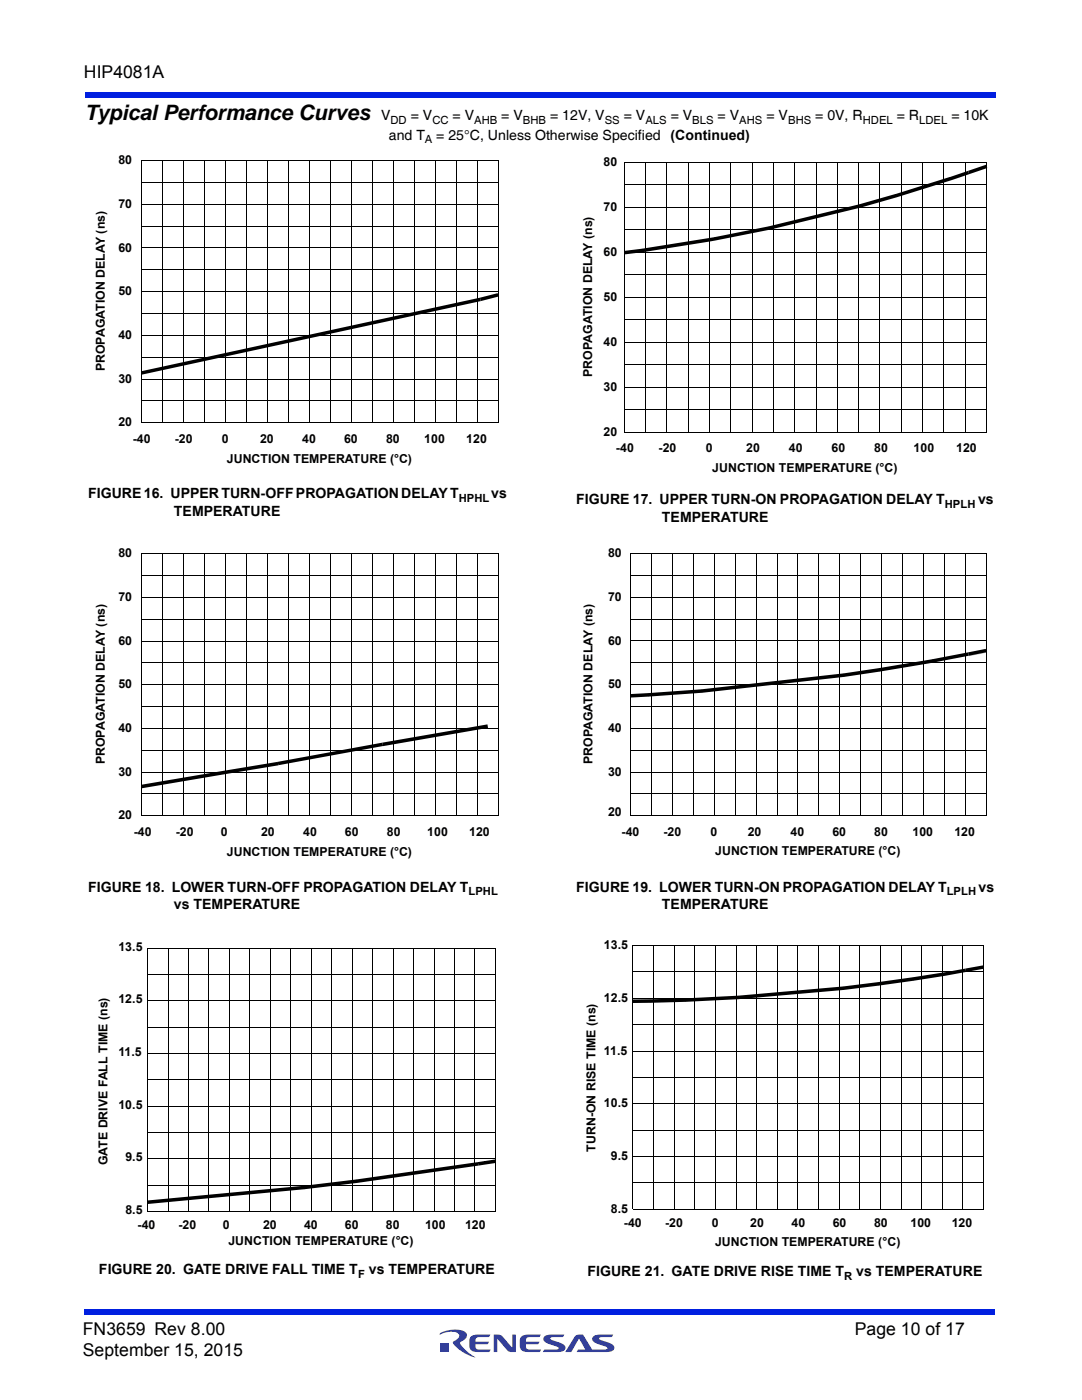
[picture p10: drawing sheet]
<svg xmlns="http://www.w3.org/2000/svg" width="216mm" height="279mm" viewBox="0 0 216 279" stroke-linecap="round" stroke-linejoin="round" font-family="sans-serif">
<g fill="#333f99">
<path d="M98.5 266.3h.7a1.2 1.2 0 0 1 1.1 .5l1.9 2.2v-2.7h.7v3.5h-.7a1.04 1.04 0 0 1-1-.4l-2-2.2v2.6h-.7z"/>
<path d="M93.9 266.8l.8-.4 3.2-.1-.3 .5-2.3 .1a.7 .7 0 0 0-.4 .9h2.7l-.4 .5h-2.3v.4l.2 .5 .2 .1h2.6l-.3 .5h-2.3a1.36 1.36 0 0 1-1.7-1.2l.1-1.5z"/>
<path d="M104 266.8l.8-.4 3.1-.1-.3 .5-2.3 .1a.7 .7 0 0 0-.3 .9h2.7l-.4 .5h-2.3v.4l.1 .5 .3 .1h2.6l-.3 .5h-2.3a1.36 1.36 0 0 1-1.7-1.2l.1-1.5z"/>
<path d="M108.6 266.7l.8-.3 3.2-.1-.3 .5-2.5 .2v.3l.6 .2a3.4 3.4 0 0 1 2.4 1.3 .85 .85 0 0 1-1 1h-3.5l.4-.5h2.1l.6-.1v-.3l-.6-.2a3.4 3.4 0 0 1-2.4-1.3l.1-.5z"/>
<path d="M114.8 266.6a1.8 1.8 0 0 1 1.5-.3l1.9 3h2.3l.7-.1v-.3l-.6-.2a3.4 3.4 0 0 1-2.4-1.3 .85 .85 0 0 1 1-1l3.2-.1-.3 .5-2.5 .2v.3l.6 .2a3.4 3.4 0 0 1 2.4 1.3 .85 .85 0 0 1-1 1h-6.5l.3-.4 1.4-.1-1.2-2.1-1.6 2.6h-1.2z"/>
<path d="M88 268h1.6v1.7h-1.6z"/>
<path d="M87.8 266.1a5.6 5.6 0 0 1 5.1-.2 1.19 1.19 0 0 1-.8 1.8l-.3 .3a6.8 6.8 0 0 0 3 2.9 7.1 7.1 0 0 1-4.4-3l.5-.4a.81 .81 0 0 0 .7-.8 .81 .81 0 0 0-.6-.8 5.3 5.3 0 0 0-3.3 .4z"/>
</g>
<g fill="#001fe0">
<path d="M16.9 261.3h181.7v1h-181.7z"/>
<path d="M16.9 18.4h181.7v1h-181.7z"/>
</g>
<g fill="none" stroke="#000" stroke-width=".2">
<path d="M28.3 32.1h71.1v52.3h-71.1zM28.3 36.4h71.1M32.4 32.1v52.3M36.7 32.1v52.3M40.8 32.1v52.3M45 32.1v52.3M49.2 32.1v52.3M53.4 32.1v52.3M57.6 32.1v52.3M61.7 32.1v52.3M66 32.1v52.3M70.1 32.1v52.3"/>
<path d="M74.3 32.1v52.3M78.5 32.1v52.3M82.7 32.1v52.3M86.8 32.1v52.3M91 32.1v52.3M95.2 32.1v52.3M124.5 32.4h72.4v53.9h-72.4zM124.5 36.9h72.4M128.8 32.4v53.9M133.1 32.4v53.9M137.3 32.4v53.9M141.5 32.4v53.9"/>
<path d="M145.8 32.4v53.9M150.1 32.4v53.9M154.3 32.4v53.9M158.6 32.4v53.9M162.8 32.4v53.9M167.1 32.4v53.9M171.3 32.4v53.9M175.6 32.4v53.9M179.9 32.4v53.9M184.1 32.4v53.9M188.4 32.4v53.9M192.6 32.4v53.9"/>
<path d="M28.3 58.2h71.1M28.3 53.9h71.1M28.3 49.5h71.1M28.3 45.1h71.1M28.3 40.8h71.1M124.5 59.3h72.4M124.5 54.8h72.4M124.5 50.3h72.4M124.5 45.9h72.4M124.5 41.4h72.4M28.3 75.7h71.1M28.3 71.3h71.1"/>
<path d="M28.3 67h71.1M28.3 62.6h71.1M124.5 77.3h72.4M124.5 72.8h72.4M124.5 68.3h72.4M124.5 63.8h72.4M28.3 80h71.1M124.5 81.8h72.4M28.3 110.5h71.1v52.3h-71.1zM28.3 119.2h71.1M28.3 114.9h71.1M32.4 110.5v52.3"/>
<path d="M36.7 110.5v52.3M40.8 110.5v52.3M45 110.5v52.3M49.2 110.5v52.3M53.4 110.5v52.3M57.6 110.5v52.3M61.7 110.5v52.3M66 110.5v52.3M70.1 110.5v52.3M74.3 110.5v52.3M78.5 110.5v52.3M82.7 110.5v52.3"/>
<path d="M86.8 110.5v52.3M91 110.5v52.3M95.2 110.5v52.3M125.8 110.5h71v52.3h-71zM125.8 119.2h71M125.8 114.9h71M130 110.5v52.3M134.2 110.5v52.3M138.3 110.5v52.3M142.5 110.5v52.3M146.7 110.5v52.3M150.9 110.5v52.3"/>
<path d="M155 110.5v52.3M159.2 110.5v52.3M163.4 110.5v52.3M167.6 110.5v52.3M171.7 110.5v52.3M175.9 110.5v52.3M180.1 110.5v52.3M184.3 110.5v52.3M188.4 110.5v52.3M192.6 110.5v52.3M28.3 136.7h71.1M28.3 132.3h71.1"/>
<path d="M28.3 127.9h71.1M28.3 123.6h71.1M125.8 136.6h71M125.8 132.3h71M125.8 127.9h71M125.8 123.6h71M28.3 158.5h71.1M28.3 154.1h71.1M28.3 149.7h71.1M28.3 145.4h71.1M28.3 141h71.1M125.8 158.4h71"/>
<path d="M125.8 154.1h71M125.8 149.7h71M125.8 145.4h71M125.8 141h71M29.4 189.3h69.5v52.4h-69.5zM29.4 199.7h69.5M29.4 194.5h69.5M33.5 189.3v52.4M37.6 189.3v52.4M41.7 189.3v52.4M45.8 189.3v52.4M49.9 189.3v52.4"/>
<path d="M53.9 189.3v52.4M58 189.3v52.4M62.1 189.3v52.4M66.2 189.3v52.4M70.3 189.3v52.4M74.4 189.3v52.4M78.4 189.3v52.4M82.5 189.3v52.4M86.6 189.3v52.4M90.7 189.3v52.4M94.8 189.3v52.4M126.3 188.7h69.9v52.7h-69.9z"/>
<path d="M126.3 199.2h69.9M126.3 194h69.9M130.4 188.7v52.7M134.5 188.7v52.7M138.6 188.7v52.7M142.7 188.7v52.7M146.9 188.7v52.7M151 188.7v52.7M155.1 188.7v52.7M159.2 188.7v52.7M163.3 188.7v52.7M167.4 188.7v52.7"/>
<path d="M171.6 188.7v52.7M175.7 188.7v52.7M179.8 188.7v52.7M183.9 188.7v52.7M188 188.7v52.7M192.1 188.7v52.7M29.4 215.5h69.5M29.4 210.2h69.5M29.4 205h69.5M126.3 215h69.9M126.3 209.8h69.9M126.3 204.5h69.9"/>
<path d="M29.4 236.5h69.5M29.4 231.2h69.5M29.4 226h69.5M29.4 220.7h69.5M126.3 236.1h69.9M126.3 230.8h69.9M126.3 225.6h69.9M126.3 220.3h69.9"/>
</g>
<g fill="#000">
<path d="M193.2 34.1l3.6-1.2 .2 .6-3.6 1.3zM95.8 59.4l3.5-.9 .2 .7-3.6 .9zM124.5 50.3h.1v.2h-.1zM124.5 50.1h.1v.3h-.1zM124.5 50.3h.1v.1h-.1zM124.5 50.2h.2v.3h-.2zM124.5 50.1l3.6-.5 .1 .7-.1-.7 14.5-2.3 .1 .7-.1-.7 10.8-2.1 .2 .6-.2-.6 18.1-4.4 .2 .6-.2-.6 7.2-2.1 .2 .7-.2-.7 10.8-3.4 .2 .7-.2-.7 3.7-1.2 .2 .7-3.7 1.2 .3-.1a348.6 348.6 0 0 1-48.4 12.3l1.1-.2-14.5 2.3h.2l-3.8 .5zM124.5 50.2l.1 .2zM124.5 50.1h.2v.2h-.2zM28.2 74.1l67.6-14.7 .1 .7-67.6 14.7zM125.8 138.9h.1v.1h-.1zM125.8 138.7h.1v.3h-.1z"/>
<path d="M125.8 138.8h.1v.2h-.1zM125.8 138.7h.2v.3h-.2zM125.8 138.5l3.5-.2 .1 .7-.1-.7 10.7-.7 .1 .7-.1-.7 28.4-3.2 .1 .7-.1-.7 7.1-1.1 .1 .7-.1-.7 10.6-1.7 .1 .6-.1-.6 7.1-1.4 .1 .7 3.4-.7-11.5 2.2 1-.2-17.7 2.9-28.4 3.2-14.2 .9zM125.8 138.7l.1 .3zM125.8 138.7h.2v.1h-.2zM193.2 130.2l3.5-.7 .1 .7-3.5 .7zM28.2 157h.1v.2h-.1zM28.2 156.8h.2v.3h-.2zM28.2 157h.2v.1h-.2zM28.2 156.6l16.7-2.8 .2 .7-16.8 2.8zM28.2 156.9h.2v.3h-.2zM28.3 156.9v.2z"/>
<path d="M28.3 156.8h.1v.2h-.1zM45 153.8l10.4-1.8 .1 .7-10.4 1.8zM55.4 152l20.9-3.8 .1 .7-20.9 3.8zM76.3 148.2l21-3.6 .1 .7-21 3.6zM126.3 199.5l3.5-.1v.7v-.7l7-.2v.7v-.7l10.5-.5v.7v-.7l20.9-1.8 .1 .7-.1-.7 7-.9 .1 .7-.1-.7 7-1 .1 .7-.1-.7 7-1.1 .1 .7-.1-.7 3.5-.6 .1 .7-10.5 1.7-7 1h.2a400.4 400.4 0 0 1-45.7 3.4l-3.5 .1zM192.7 193.3l3.5-.6 .1 .6-3.5 .7zM29.4 239.6l31.2-3 .1 .7-.1-.7 10.5-1.2 .1 .7-.1-.7 24.3-3.5 .1 .7-24.3 3.5h.1l-10.6 1.2-31.2 3zM95.4 231.9l3.4-.5 .1 .7-3.4 .5zM96.6 232h.3v.2h-.3zM96.6 231.8h.2v.3h-.2zM96.7 231.9h.2v.2h-.2zM96.7 231.8h.3v.2h-.3z"/>
<path d="M96.8 231.9h.2v.3h-.2zM29.3 240.1h.2v.1h-.2zM29.3 239.9h.2v.3h-.2zM29.3 240h.2v.2h-.2zM29.4 240h.1v.2h-.1zM29.4 240l.1 .2zM29.4 239.9h.1v.2h-.1z"/>
</g>
<text font-size="4.2" x="16.9" y="24">Typical Performance Curves</text>
<g font-size="3.5">
<text x="16.7" y="15.6">HIP4081A</text>
<text x="16.5" y="266.5">FN3659 Rev 8.00</text>
<text x="170.6" y="266.5">Page 10 of 17</text>
<text x="16.5" y="270.7">September 15, 2015</text>
</g>
<g font-size="2.8">
<text x="76" y="24">V</text>
<text x="82" y="24">= V</text>
<text x="90.3" y="24">= V</text>
<text x="100" y="24">= V</text>
<text x="109.8" y="24">= 12V, V</text>
<text x="124.5" y="24">= V</text>
<text x="133.8" y="24">= V</text>
<text x="143.2" y="24">= V</text>
<text x="152.9" y="24">= V</text>
<text x="162.7" y="24">= 0V, R</text>
<text x="178.9" y="24">= R</text>
<text x="189.8" y="24">= 10K</text>
<text x="77.6" y="27.9">and T</text>
<text x="87.1" y="27.9">= 25°C, Unless Otherwise Specified</text>
<text x="133.8" y="27.9">(Continued)</text>
<text x="17.6" y="99.5">FIGURE 16. UPPER TURN-OFF PROPAGATION DELAY T</text>
<text x="98" y="99.5">vs</text>
<text x="115" y="100.6">FIGURE 17. UPPER TURN-ON PROPAGATION DELAY T</text>
<text x="195.2" y="100.6">vs</text>
<text x="34.7" y="103">TEMPERATURE</text>
<text x="132.1" y="104.1">TEMPERATURE</text>
<text x="17.6" y="178">FIGURE 18. LOWER TURN-OFF PROPAGATION DELAY T</text>
<text x="115" y="178">FIGURE 19. LOWER TURN-ON PROPAGATION DELAY T</text>
<text x="195.3" y="178">vs</text>
<text x="34.7" y="181.5">vs TEMPERATURE</text>
<text x="132.1" y="181.5">TEMPERATURE</text>
<text x="19.7" y="254.3">FIGURE 20. GATE DRIVE FALL TIME T</text>
<text x="73.6" y="254.3">vs TEMPERATURE</text>
<text x="117.2" y="254.7">FIGURE 21. GATE DRIVE RISE TIME T</text>
<text x="170.9" y="254.7">vs TEMPERATURE</text>
</g>
<g font-size="2.5">
<text x="23.6" y="32.8">80</text>
<text x="120.4" y="33.1">80</text>
<text x="23.6" y="41.5">70</text>
<text x="120.4" y="42.1">70</text>
<text x="23.6" y="50.2">60</text>
<text x="120.4" y="51.1">60</text>
<text x="23.6" y="58.9">50</text>
<text x="120.4" y="60">50</text>
<text x="23.6" y="67.6">40</text>
<text x="120.4" y="69">40</text>
<text x="20.9" y="74.1" transform="rotate(-90 20.9 74.1)">PROPAGATION DELAY (ns)</text>
<text x="23.6" y="76.4">30</text>
<text x="118.2" y="75.2" transform="rotate(-90 118.2 75.2)">PROPAGATION DELAY (ns)</text>
<text x="120.4" y="78">30</text>
<text x="23.6" y="85.1">20</text>
<text x="26.5" y="88.4">-40</text>
<text x="34.9" y="88.4">-20</text>
<text x="44.3" y="88.4">0</text>
<text x="51.9" y="88.4">20</text>
<text x="60.3" y="88.4">40</text>
<text x="68.6" y="88.4">60</text>
<text x="77" y="88.4">80</text>
<text x="84.7" y="88.4">100</text>
<text x="93" y="88.4">120</text>
<text x="120.4" y="87">20</text>
<text x="45.3" y="92.3">JUNCTION TEMPERATURE (°C)</text>
<text x="122.9" y="90.2">-40</text>
<text x="131.4" y="90.2">-20</text>
<text x="140.9" y="90.2">0</text>
<text x="142.1" y="94.2">JUNCTION TEMPERATURE (°C)</text>
<text x="148.9" y="90.2">20</text>
<text x="157.4" y="90.2">40</text>
<text x="165.9" y="90.2">60</text>
<text x="174.5" y="90.2">80</text>
<text x="182.3" y="90.2">100</text>
<text x="190.8" y="90.2">120</text>
<text x="23.6" y="111.2">80</text>
<text x="121.3" y="111.2">80</text>
<text x="23.6" y="120">70</text>
<text x="121.3" y="119.9">70</text>
<text x="23.6" y="128.7">60</text>
<text x="121.3" y="128.7">60</text>
<text x="23.6" y="137.4">50</text>
<text x="121.3" y="137.4">50</text>
<text x="23.6" y="146.1">40</text>
<text x="121.3" y="146.1">40</text>
<text x="20.9" y="152.5" transform="rotate(-90 20.9 152.5)">PROPAGATION DELAY (ns)</text>
<text x="23.6" y="154.8">30</text>
<text x="118.3" y="152.5" transform="rotate(-90 118.3 152.5)">PROPAGATION DELAY (ns)</text>
<text x="121.3" y="154.8">30</text>
<text x="23.6" y="163.5">20</text>
<text x="26.7" y="166.9">-40</text>
<text x="35.1" y="166.9">-20</text>
<text x="44.1" y="166.9">0</text>
<text x="52.1" y="166.9">20</text>
<text x="60.5" y="166.9">40</text>
<text x="68.8" y="166.9">60</text>
<text x="77.2" y="166.9">80</text>
<text x="85.3" y="166.9">100</text>
<text x="93.6" y="166.9">120</text>
<text x="121.3" y="162.8">20</text>
<text x="124" y="166.9">-40</text>
<text x="132.4" y="166.9">-20</text>
<text x="141.8" y="166.9">0</text>
<text x="149.2" y="166.9">20</text>
<text x="157.8" y="166.9">40</text>
<text x="166.1" y="166.9">60</text>
<text x="174.5" y="166.9">80</text>
<text x="182.1" y="166.9">100</text>
<text x="190.4" y="166.9">120</text>
<text x="45.3" y="170.8">JUNCTION TEMPERATURE (°C)</text>
<text x="142.7" y="170.7">JUNCTION TEMPERATURE (°C)</text>
<text x="23.6" y="189.7">13.5</text>
<text x="120.5" y="189.4">13.5</text>
<text x="23.6" y="200.2">12.5</text>
<text x="120.5" y="199.9">12.5</text>
<text x="23.6" y="210.7">11.5</text>
<text x="120.5" y="210.5">11.5</text>
<text x="23.6" y="221.2">10.5</text>
<text x="120.5" y="221">10.5</text>
<text x="21.4" y="232.6" transform="rotate(-90 21.4 232.6)">GATE DRIVE FALL TIME (ns)</text>
<text x="25" y="231.7">9.5</text>
<text x="118.8" y="229.8" transform="rotate(-90 118.8 229.8)">TURN-ON RISE TIME (ns)</text>
<text x="121.9" y="231.5">9.5</text>
<text x="25" y="242.2">8.5</text>
<text x="27.5" y="245.3">-40</text>
<text x="35.6" y="245.3">-20</text>
<text x="44.4" y="245.3">0</text>
<text x="52.5" y="245.3">20</text>
<text x="60.7" y="245.3">40</text>
<text x="68.8" y="245.3">60</text>
<text x="77" y="245.3">80</text>
<text x="84.8" y="245.3">100</text>
<text x="92.8" y="245.3">120</text>
<text x="121.9" y="242.1">8.5</text>
<text x="124.5" y="245">-40</text>
<text x="132.7" y="245">-20</text>
<text x="142" y="245">0</text>
<text x="149.7" y="245">20</text>
<text x="157.9" y="245">40</text>
<text x="166.2" y="245">60</text>
<text x="174.4" y="245">80</text>
<text x="181.7" y="245">100</text>
<text x="189.9" y="245">120</text>
<text x="45.6" y="248.4">JUNCTION TEMPERATURE (°C)</text>
<text x="142.7" y="248.7">JUNCTION TEMPERATURE (°C)</text>
</g>
<g font-size="2.2">
<text x="77.9" y="24.7">DD</text>
<text x="84.8" y="28.6">A</text>
<text x="86.3" y="24.7">CC</text>
<text x="94.6" y="24.7">AHB</text>
<text x="104.4" y="24.7">BHB</text>
<text x="120.7" y="24.7">SS</text>
<text x="128.8" y="24.7">ALS</text>
<text x="138.1" y="24.7">BLS</text>
<text x="147.5" y="24.7">AHS</text>
<text x="157.2" y="24.7">BHS</text>
<text x="172.1" y="24.7">HDEL</text>
<text x="183.4" y="24.7">LDEL</text>
<text x="91.5" y="100.2">HPHL</text>
<text x="188.5" y="101.3">HPLH</text>
<text x="93.5" y="178.7">LPHL</text>
<text x="188.9" y="178.7">LPLH</text>
<text x="71.4" y="255">F</text>
<text x="168.4" y="255.4">R</text>
</g>
</svg>
